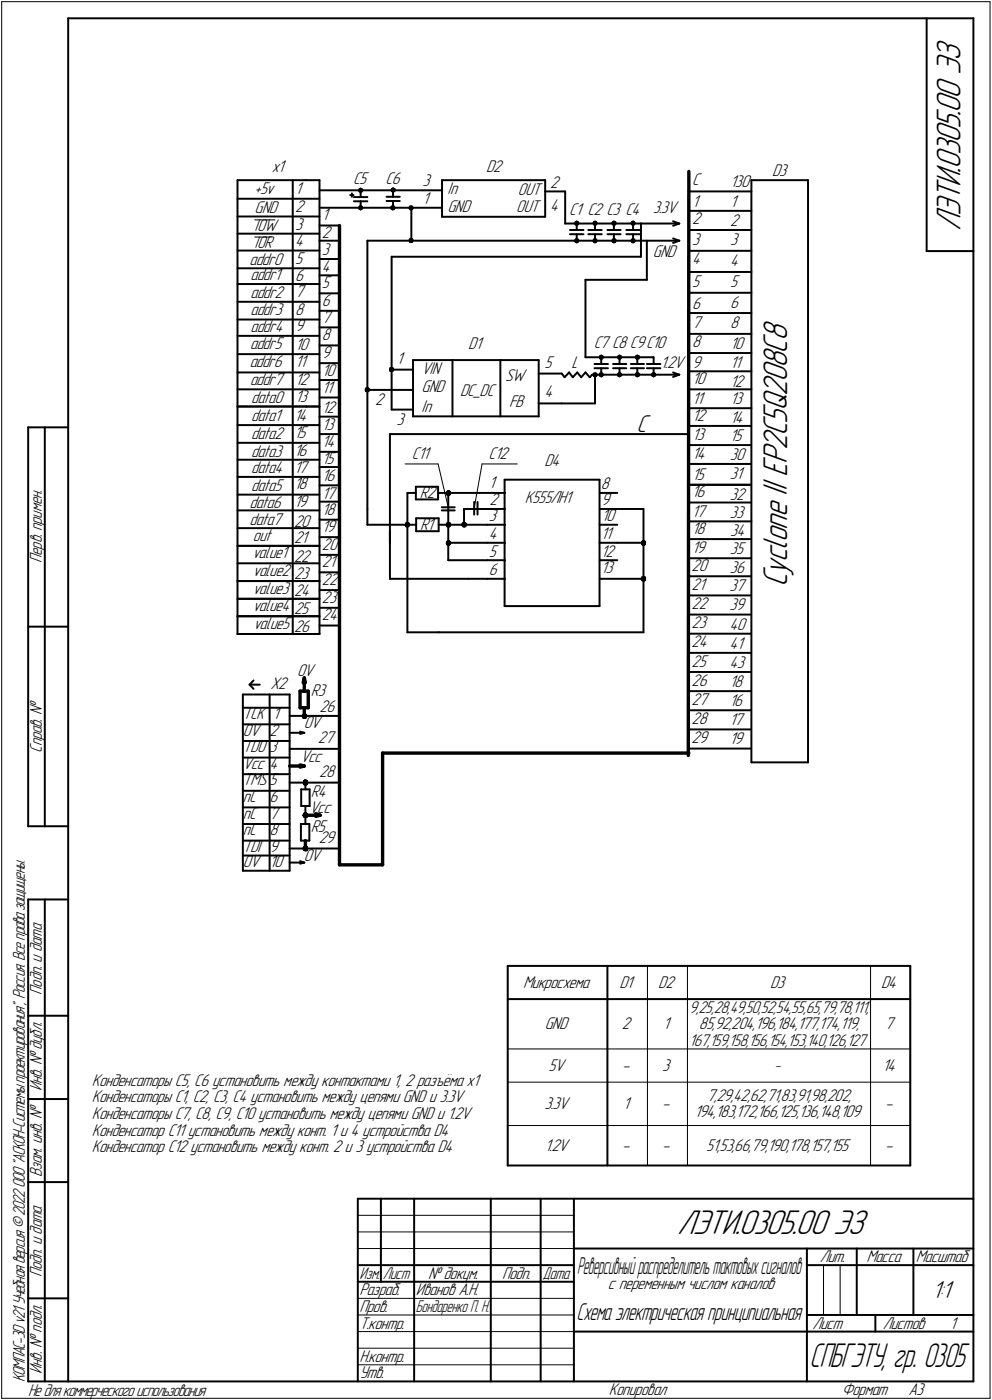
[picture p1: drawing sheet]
<svg xmlns="http://www.w3.org/2000/svg" width="298mm" height="421mm" viewBox="0 0 298 421" stroke-linecap="round" stroke-linejoin="round" font-family="sans-serif">
<g fill="#000" stroke="#000" stroke-width=".3">
<path d="M108 56.8h.6zM107.9 56.9h.8zM107.9 57h.9zM107.9 57.1h1zM107.9 57.1h1zM107.9 57.2h1zM107.9 57.3h1zM107.9 57.4h1zM107.9 57.5h.9zM108 57.6h.7zM108.1 57.7h.5z"/>
<path d="M118.1 56.6h.2zM117.9 56.7h.5zM117.8 56.8h.7zM117.8 56.9h.8zM117.7 57h.9zM117.7 57.1h.9zM117.7 57.1h.9zM117.7 57.2h.9zM117.7 57.3h.9zM117.7 57.4h.9zM117.8 57.5h.7zM117.9 57.6h.5z"/>
<path d="M108.2 62.1h.4zM108 62.1h.7zM107.9 62.2h.9zM107.9 62.3h1zM107.9 62.4h1zM107.9 62.5h1zM107.9 62.6h1zM107.9 62.7h1zM107.9 62.7h.9zM108 62.8h.7zM108.1 62.9h.5z"/>
<path d="M117.9 62h.2zM117.8 62.1h.5zM117.7 62.1h.7zM117.7 62.2h.7zM117.6 62.3h.9zM117.6 62.4h.9zM117.5 62.5h1zM117.6 62.6h.9zM117.6 62.7h.9zM117.6 62.7h.9zM117.7 62.8h.7zM117.8 62.9h.6z"/>
<path d="M123.3 71.9h.5zM123.2 72h.7zM123.1 72.1h.9zM123.1 72.1h.9zM123.1 72.2h.9zM123 72.3h1zM123 72.4h1zM123.1 72.5h.9zM123.1 72.6h.9zM123.1 72.6h.9zM123.2 72.7h.7z"/>
<path d="M123.4 62.1h.4zM123.3 62.1h.6zM123.2 62.2h.8zM123.1 62.3h.9zM123 62.4h1zM123 62.5h1zM123 62.6h1zM123 62.7h1zM123.1 62.7h.9zM123.2 62.8h.8zM123.3 62.9h.6z"/>
<path d="M173.2 66.6h.3zM173 66.7h.6zM172.9 66.8h.8zM172.9 66.9h.8zM172.9 67h.9zM172.8 67.1h1zM172.8 67.1h1zM172.8 67.2h1zM172.8 67.3h1zM172.9 67.4h.8zM173 67.5h.7zM173.1 67.6h.5z"/>
<path d="M173 72h.6zM172.9 72.1h.8zM172.9 72.1h.8zM172.9 72.2h.9zM172.8 72.3h1zM172.8 72.4h1zM172.8 72.5h1zM172.8 72.6h1zM172.9 72.6h.8zM173 72.7h.7zM173.1 72.8h.5z"/>
<path d="M178.7 66.6h.3zM178.5 66.7h.6zM178.4 66.8h.8zM178.4 66.9h.8zM178.4 67h.9zM178.3 67.1h1zM178.3 67.1h1zM178.3 67.2h1zM178.3 67.3h1zM178.4 67.4h.8zM178.5 67.5h.7zM178.6 67.6h.5z"/>
<path d="M178.5 72h.6zM178.4 72.1h.8zM178.4 72.1h.8zM178.4 72.2h.9zM178.3 72.3h1zM178.3 72.4h1zM178.3 72.5h1zM178.3 72.6h1zM178.4 72.6h.8zM178.5 72.7h.7zM178.6 72.8h.5z"/>
<path d="M184.4 71.9h.2zM184.2 72h.6zM184.1 72.1h.8zM184.1 72.1h.8zM184.1 72.2h.9zM184.1 72.3h.9zM184 72.4h1zM184.1 72.5h.9zM184.1 72.6h.9zM184.1 72.6h.9zM184.1 72.7h.8zM184.2 72.8h.6z"/>
<path d="M184.4 66.6h.3zM184.2 66.7h.6zM184.1 66.8h.8zM184.1 66.9h.8zM184.1 67h.9zM184.1 67.1h.9zM184 67.1h1zM184.1 67.2h.9zM184.1 67.3h.9zM184.1 67.4h.9zM184.1 67.5h.8zM184.2 67.6h.6z"/>
<path d="M190.2 66.6h.2zM189.9 66.7h.6zM189.8 66.8h.8zM189.8 66.9h.9zM189.8 67h.9zM189.7 67.1h1.1zM189.7 67.1h1.1zM189.7 67.2h1.1zM189.7 67.3h1.1zM189.8 67.4h.9zM189.8 67.5h.8zM190 67.6h.5z"/>
<path d="M189.9 72h.6zM189.8 72.1h.8zM189.8 72.1h.9zM189.8 72.2h.9zM189.7 72.3h1zM189.7 72.4h1.1zM189.7 72.5h1.1zM189.7 72.6h1.1zM189.8 72.6h.9zM189.8 72.7h.8zM190 72.8h.5z"/>
<path d="M110.2 116.8h.3zM110.1 116.8h.6zM110 116.9h.7zM109.9 117h.9zM109.9 117.1h.9zM109.9 117.2h1zM109.9 117.3h1zM109.9 117.3h.9zM109.9 117.4h.9zM110 117.5h.8zM110 117.6h.7zM110.2 117.7h.2z"/>
<path d="M117.4 110.7h.5zM117.3 110.7h.7zM117.3 110.8h.8zM117.2 110.9h.9zM117.2 111h.9zM117.2 111.1h1zM117.2 111.2h1zM117.2 111.3h.9zM117.2 111.3h.9zM117.3 111.4h.8zM117.3 111.5h.6z"/>
<path d="M178.6 112.3h.5zM178.5 112.4h.7zM178.4 112.4h.8zM178.4 112.5h.9zM178.3 112.6h1zM178.3 112.7h1zM178.3 112.8h1zM178.3 112.9h1zM178.4 112.9h.8zM178.5 113h.7zM178.6 113.1h.5z"/>
<path d="M180.6 106.9h.2zM180.3 107h.6zM180.3 107.1h.7zM180.3 107.2h.8zM180.3 107.3h.9zM180.2 107.4h1zM180.2 107.4h1zM180.2 107.5h1zM180.2 107.6h1zM180.3 107.7h.8zM180.3 107.8h.7zM180.4 107.9h.5z"/>
<path d="M180.3 112.3h.6zM180.3 112.4h.7zM180.3 112.4h.8zM180.3 112.5h.9zM180.2 112.6h1zM180.2 112.7h1zM180.2 112.8h1zM180.2 112.9h1zM180.3 112.9h.8zM180.3 113h.7zM180.4 113.1h.5z"/>
<path d="M186.1 106.9h.3zM185.9 107h.5zM185.8 107.1h.7zM185.8 107.2h.8zM185.8 107.3h.9zM185.7 107.4h1zM185.7 107.4h1zM185.7 107.5h1zM185.7 107.6h1zM185.8 107.7h.8zM185.8 107.8h.8zM185.9 107.9h.6z"/>
<path d="M186.1 112.2h.2zM185.9 112.3h.5zM185.8 112.4h.7zM185.8 112.4h.8zM185.8 112.5h.9zM185.7 112.6h1zM185.7 112.7h1zM185.7 112.8h1zM185.7 112.9h1zM185.8 112.9h.8zM185.8 113h.8zM185.9 113.1h.6z"/>
<path d="M191.3 112.3h.6zM191.2 112.4h.7zM191.2 112.4h.8zM191.1 112.5h.9zM191.1 112.6h.9zM191.1 112.7h.9zM191.1 112.8h.9zM191.1 112.9h.9zM191.1 112.9h.9zM191.2 113h.7zM191.3 113.1h.6z"/>
<path d="M191.5 106.9h.2zM191.3 107h.6zM191.2 107.1h.7zM191.1 107.2h.9zM191.1 107.3h.9zM191.1 107.4h.9zM191.1 107.4h.9zM191.1 107.5h.9zM191.1 107.6h.9zM191.1 107.7h.9zM191.2 107.8h.7zM191.3 107.9h.6z"/>
<path d="M196.1 112.3h.6zM196 112.4h.8zM196 112.4h.8zM196 112.5h.9zM195.9 112.6h1zM195.9 112.7h1zM195.9 112.8h1zM195.9 112.9h1zM196 112.9h.8zM196.1 113h.7zM196.2 113.1h.5z"/>
<path d="M122.1 157.1h.5zM122 157.1h.8zM121.9 157.2h1zM121.8 157.3h1.2zM121.8 157.4h1.3zM121.8 157.5h1.3zM121.8 157.6h1.3zM121.7 157.6h1.5zM121.7 157.7h1.5zM121.7 157.8h1.5zM121.6 157.9h1.6zM121.7 158h1.5zM121.7 158.1h1.5zM121.8 158.2h1.3zM121.8 158.2h1.2zM121.8 158.3h1.1zM121.8 158.4h1.1zM122.1 158.5h.7z"/>
<path d="M134.5 147.6h.6zM134.4 147.7h.8zM134.3 147.7h1zM134.2 147.8h1.2zM134 147.9h1.5zM134 148h1.5zM134 148.1h1.6zM134 148.2h1.6zM134 148.3h1.6zM134 148.3h1.6zM133.9 148.4h1.7zM134 148.5h1.6zM134 148.6h1.5zM134.1 148.7h1.4zM134.1 148.8h1.3zM134.1 148.8h1.2zM134.3 148.9h.9zM134.5 149h.6z"/>
<path d="M134.5 157.1h.5zM134.4 157.1h.7zM134.3 157.2h1zM134.2 157.3h1.2zM134 157.4h1.5zM134 157.5h1.5zM134 157.6h1.5zM134 157.6h1.6zM134 157.7h1.6zM134 157.8h1.6zM133.9 157.9h1.7zM134 158h1.6zM134 158.1h1.6zM134 158.2h1.5zM134.1 158.2h1.3zM134.1 158.3h1.2zM134.1 158.4h1.1zM134.4 158.5h.7z"/>
<path d="M139.2 157.1h.5zM139.1 157.1h.8zM139 157.2h1zM138.9 157.3h1.2zM138.8 157.4h1.4zM138.8 157.5h1.4zM138.8 157.6h1.4zM138.8 157.6h1.5zM138.8 157.7h1.5zM138.8 157.8h1.5zM138.7 157.9h1.6zM138.8 158h1.5zM138.8 158.1h1.5zM138.9 158.2h1.3zM138.9 158.2h1.2zM138.9 158.3h1.1zM138.9 158.4h1.1zM139.2 158.5h.7z"/>
<path d="M134.5 162.6h.6zM134.4 162.6h.8zM134.3 162.7h1zM134.2 162.8h1.2zM134 162.9h1.5zM134 163h1.5zM134 163.1h1.6zM134 163.2h1.6zM134 163.2h1.6zM134 163.3h1.6zM133.9 163.4h1.7zM134 163.5h1.6zM134 163.6h1.5zM134.1 163.7h1.4zM134.1 163.7h1.3zM134.1 163.8h1.2zM134.3 163.9h.9zM134.5 164h.6z"/>
<path d="M193 162.6h.7zM193 162.6h.8zM192.9 162.7h1.1zM192.8 162.8h1.3zM192.7 162.9h1.4zM192.7 163h1.4zM192.7 163.1h1.4zM192.7 163.2h1.4zM192.7 163.2h1.4zM192.7 163.3h1.4zM192.6 163.4h1.5zM192.7 163.5h1.4zM192.7 163.6h1.4zM192.8 163.7h1.3zM192.8 163.7h1.3zM192.8 163.8h1.2zM193 163.9h.9zM193.1 164h.7z"/>
<path d="M193 173.3h.5zM193 173.4h.7zM192.9 173.5h1zM192.8 173.6h1.3zM192.7 173.7h1.4zM192.7 173.7h1.4zM192.7 173.8h1.4zM192.7 173.9h1.4zM192.7 174h1.4zM192.7 174.1h1.4zM192.6 174.2h1.5zM192.7 174.2h1.4zM192.7 174.3h1.4zM192.7 174.4h1.4zM192.8 174.5h1.3zM192.8 174.6h1.2zM192.8 174.7h1.1zM193 174.8h.8z"/>
<path d="M91.2 214.6h.7zM91.1 214.7h.8zM91 214.8h1zM90.9 214.9h1.2zM90.8 215h1.4zM90.8 215.1h1.4zM90.8 215.1h1.5zM90.8 215.2h1.5zM90.8 215.3h1.5zM90.8 215.4h1.5zM90.7 215.5h1.6zM90.8 215.6h1.5zM90.8 215.6h1.4zM90.8 215.7h1.4zM90.9 215.8h1.2zM90.9 215.9h1.1zM91.1 216h.8zM91.3 216.1h.6z"/>
<path d="M91.2 214.6h.7zM91.1 214.7h.8zM91 214.8h1zM90.9 214.9h1.2zM90.8 215h1.4zM90.8 215.1h1.4zM90.8 215.1h1.5zM90.8 215.2h1.5zM90.8 215.3h1.5zM90.8 215.4h1.5zM90.7 215.5h1.6zM90.8 215.6h1.5zM90.8 215.6h1.4zM90.8 215.7h1.4zM90.9 215.8h1.2zM90.9 215.9h1.1zM91.1 216h.8zM91.3 216.1h.6z"/>
<path d="M91.2 214.6h.7zM91.1 214.7h.8zM91 214.8h1zM90.9 214.9h1.2zM90.8 215h1.4zM90.8 215.1h1.4zM90.8 215.1h1.5zM90.8 215.2h1.5zM90.8 215.3h1.5zM90.8 215.4h1.5zM90.7 215.5h1.6zM90.8 215.6h1.5zM90.8 215.6h1.4zM90.8 215.7h1.4zM90.9 215.8h1.2zM90.9 215.9h1.1zM91.1 216h.8zM91.3 216.1h.6z"/>
<path d="M91.4 234.6h.6zM91.4 234.7h.8zM91.3 234.8h1.1zM91.2 234.9h1.3zM91.1 234.9h1.4zM91.1 235h1.4zM91.1 235.1h1.4zM91.1 235.2h1.4zM91.1 235.3h1.4zM91.1 235.4h1.4zM91 235.5h1.5zM91.1 235.5h1.4zM91.1 235.6h1.4zM91.1 235.7h1.4zM91.2 235.8h1.3zM91.2 235.9h1.2zM91.2 236h1.1zM91.4 236.1h.8z"/>
<path d="M91.4 234.6h.6zM91.4 234.7h.8zM91.3 234.8h1.1zM91.2 234.9h1.3zM91.1 234.9h1.4zM91.1 235h1.4zM91.1 235.1h1.4zM91.1 235.2h1.4zM91.1 235.3h1.4zM91.1 235.4h1.4zM91 235.5h1.5zM91.1 235.5h1.4zM91.1 235.6h1.4zM91.1 235.7h1.4zM91.2 235.8h1.3zM91.2 235.9h1.2zM91.2 236h1.1zM91.4 236.1h.8z"/>
<path d="M91.4 234.6h.6zM91.4 234.7h.8zM91.3 234.8h1.1zM91.2 234.9h1.3zM91.1 234.9h1.4zM91.1 235h1.4zM91.1 235.1h1.4zM91.1 235.2h1.4zM91.1 235.3h1.4zM91.1 235.4h1.4zM91 235.5h1.5zM91.1 235.5h1.4zM91.1 235.6h1.4zM91.1 235.7h1.4zM91.2 235.8h1.3zM91.2 235.9h1.2zM91.2 236h1.1zM91.4 236.1h.8z"/>
<path d="M91.4 244.4h.7zM91.4 244.5h.8zM91.3 244.6h1zM91.2 244.7h1.2zM91.1 244.8h1.4zM91.1 244.9h1.4zM91.1 244.9h1.4zM91 245h1.5zM91 245.1h1.5zM91 245.2h1.5zM90.9 245.3h1.6zM91 245.4h1.5zM91.1 245.4h1.4zM91.1 245.5h1.4zM91.2 245.6h1.3zM91.2 245.7h1.2zM91.4 245.8h.9zM91.5 245.9h.7z"/>
<path d="M91.4 244.4h.7zM91.4 244.5h.8zM91.3 244.6h1zM91.2 244.7h1.2zM91.1 244.8h1.4zM91.1 244.9h1.4zM91.1 244.9h1.4zM91 245h1.5zM91 245.1h1.5zM91 245.2h1.5zM90.9 245.3h1.6zM91 245.4h1.5zM91.1 245.4h1.4zM91.1 245.5h1.4zM91.2 245.6h1.3zM91.2 245.7h1.2zM91.4 245.8h.9zM91.5 245.9h.7z"/>
<path d="M91.4 244.4h.7zM91.4 244.5h.8zM91.3 244.6h1zM91.2 244.7h1.2zM91.1 244.8h1.4zM91.1 244.9h1.4zM91.1 244.9h1.4zM91 245h1.5zM91 245.1h1.5zM91 245.2h1.5zM90.9 245.3h1.6zM91 245.4h1.5zM91.1 245.4h1.4zM91.1 245.5h1.4zM91.2 245.6h1.3zM91.2 245.7h1.2zM91.4 245.8h.9zM91.5 245.9h.7z"/>
<path d="M91.4 254.4h.7zM91.4 254.5h.8zM91.3 254.6h1zM91.2 254.7h1.2zM91.1 254.8h1.4zM91.1 254.8h1.4zM91.1 254.9h1.4zM91 255h1.5zM91 255.1h1.5zM91 255.2h1.5zM90.9 255.3h1.6zM91 255.4h1.5zM91.1 255.4h1.4zM91.1 255.5h1.4zM91.2 255.6h1.3zM91.2 255.7h1.2zM91.4 255.8h.9zM91.5 255.9h.7z"/>
<path d="M91.4 254.4h.7zM91.4 254.5h.8zM91.3 254.6h1zM91.2 254.7h1.2zM91.1 254.8h1.4zM91.1 254.8h1.4zM91.1 254.9h1.4zM91 255h1.5zM91 255.1h1.5zM91 255.2h1.5zM90.9 255.3h1.6zM91 255.4h1.5zM91.1 255.4h1.4zM91.1 255.5h1.4zM91.2 255.6h1.3zM91.2 255.7h1.2zM91.4 255.8h.9zM91.5 255.9h.7z"/>
<path d="M91.4 254.4h.7zM91.4 254.5h.8zM91.3 254.6h1zM91.2 254.7h1.2zM91.1 254.8h1.4zM91.1 254.8h1.4zM91.1 254.9h1.4zM91 255h1.5zM91 255.1h1.5zM91 255.2h1.5zM90.9 255.3h1.6zM91 255.4h1.5zM91.1 255.4h1.4zM91.1 255.5h1.4zM91.2 255.6h1.3zM91.2 255.7h1.2zM91.4 255.8h.9zM91.5 255.9h.7z"/>
</g>
<g fill="none" stroke="#000" stroke-width=".59">
<path d="M20.5 5.5v410zM20.5 5.5h272zM278.5 5.5v70zM292.5 5.5v410zM71.4 54.2v136.5zM71.4 54.2h20.6zM71.4 59.8h24.6zM88 54.2v136.5zM92 54.2h4zM96 54.2v136.5zM96 57.2h36.8zM105.2 58.7h1.1z"/>
<path d="M105.7 58.2v1zM106.3 59.3h4.1zM107.9 57.2l.1 .4zM108 56.9l.4-.2zM108 56.9l-.1 .3zM108 57.6l.4 .1zM108.4 57.2v2.1zM108.4 56.7l.3 .2zM108.4 57.7l.3-.1zM108.7 56.9l.2 .3zM108.9 57.2l-.2 .4zM116.2 59.2h3.9z"/>
<path d="M117.7 57.1l.1 .4zM117.8 56.8l.3-.2zM117.8 56.8l-.1 .3zM117.8 57.5l.3 .2zM118.1 57.1v2.1zM118.1 56.6l.4 .2zM118.1 57.7l.4-.2zM118.5 56.8l.1 .3zM118.6 57.1l-.1 .4zM132.8 54.2v11zM132.8 54.2h31zM163.8 54.2v11z"/>
<path d="M163.8 57.6h6zM169.8 57.6v9.6zM207 57.6h18.8zM225.8 54.2h17zM225.8 54.2v175.1zM242.8 54.2v175.1zM71.4 65.1h24.6zM71.4 70.3h24.6zM71.4 75.4h24.6zM96 62.5h36.8zM96 67.8h6zM96 72.4h6z"/>
<path d="M96 77.9h6zM106.3 60.5h4.1zM107.9 62.5l.1 .3zM108 62.1l.4-.1zM108 62.1l-.1 .4zM108 62.8l.4 .2zM108.4 60.5v2zM108.4 62l.3 .1zM108.4 63l.3-.2zM108.7 62.1l.2 .4zM108.9 62.5l-.2 .3zM110.4 72.4h82.2z"/>
<path d="M110.4 72.4v80.7zM116.2 60.5h3.9zM117.5 62.5l.2 .3zM117.7 77.2h74.9zM117.7 77.2v46zM117.7 62.1l.3-.1zM117.7 62.1l-.2 .4zM117.7 62.8l.3 .2zM118 62l.4 .1zM118 63l.4-.2zM118.1 60.5v1.9zM118.4 62.1l.1 .4z"/>
<path d="M118.5 62.5l-.1 .3zM123 62.5l.2 .4zM123 72.3l.2 .4zM123.2 62.1h.3zM123.2 62.1l-.2 .4zM123.2 62.9l.3 .1zM123.2 72l.3-.2zM123.2 72l-.2 .3zM123.2 72.7l.3 .1zM123.5 62.1h.4zM123.5 63l.4-.1zM123.5 71.8l.4 .2z"/>
<path d="M123.5 72.8l.4-.1zM123.6 62.5v9.9zM123.9 62.1l.1 .4zM123.9 72l.1 .3zM124 62.5l-.1 .4zM124 72.3l-.1 .4zM132.8 65.2h31zM169.8 67.2h22.8zM171.3 69.2h4zM171.3 70.4h4zM172.8 67.1l.2 .4zM172.8 72.4l.2 .3z"/>
<path d="M173 66.8l.3-.2zM173 66.8l-.2 .3zM173 67.5l.3 .1zM173 72.1l.3-.2zM173 72.1l-.2 .3zM173 72.7l.3 .2zM173.3 67.1v2.1zM173.3 70.4v2zM173.3 66.6l.4 .2zM173.3 67.6l.4-.1zM173.3 71.9l.4 .2zM173.3 72.9l.4-.2z"/>
<path d="M173.7 66.8l.1 .3zM173.7 72.1l.1 .3zM173.8 67.1l-.1 .4zM173.8 72.4l-.1 .3zM176.8 69.2h4zM176.8 70.4h4zM178.3 67.1l.2 .4zM178.3 72.4l.2 .3zM178.5 66.8l.3-.2zM178.5 66.8l-.2 .3zM178.5 67.5l.3 .1zM178.5 72.1l.3-.2z"/>
<path d="M178.5 72.1l-.2 .3zM178.5 72.7l.3 .2zM178.8 67.1v2.1zM178.8 70.4v2zM178.8 66.6l.4 .2zM178.8 67.6l.4-.1zM178.8 71.9l.4 .2zM178.8 72.9l.4-.2zM179.2 66.8l.1 .3zM179.2 72.1l.1 .3zM179.3 67.1l-.1 .4zM179.3 72.4l-.1 .3z"/>
<path d="M182.5 69.2h4zM182.5 70.4h4zM184 72.4l.1 .3zM184 67.1l.1 .4zM184.1 72.1l.4-.2zM184.1 72.1l-.1 .3zM184.1 72.7l.4 .2zM184.1 66.8l.4-.2zM184.1 66.8l-.1 .3zM184.1 67.5l.4 .1zM184.5 67.1v2.1zM184.5 70.4v2z"/>
<path d="M184.5 71.9l.4 .2zM184.5 72.9l.4-.2zM184.5 66.6l.4 .2zM184.5 67.6l.4-.1zM184.9 72.1l.1 .3zM184.9 66.8l.1 .3zM185 72.4l-.1 .3zM185 67.1l-.1 .4zM188.2 69.2h4zM188.2 70.4h4zM189.7 67.1l.2 .4zM189.7 72.4l.2 .3z"/>
<path d="M189.9 66.8l.3-.2zM189.9 66.8l-.2 .3zM189.9 67.5l.3 .1zM189.9 72.1l.3-.2zM189.9 72.1l-.2 .3zM189.9 72.7l.3 .2zM190.2 67.1v2.1zM190.2 70.4v2zM190.2 66.6l.4 .2zM190.2 67.6l.4-.1zM190.2 71.9l.4 .2zM190.2 72.9l.4-.2z"/>
<path d="M190.6 66.8l.2 .3zM190.6 72.1l.2 .3zM190.8 67.1l-.2 .4zM190.8 72.4l-.2 .3zM192.6 67.2v10zM192.6 72.4h11.5zM192.6 67.2h11.5zM194.4 72.4v11.8zM202.3 66.5l1.8 .7zM202.3 67.9l1.8-.7zM202.3 71.7l1.8 .7zM202.3 73.1l1.8-.7z"/>
<path d="M207 63.4h18.8zM207 69.2h18.8zM207 75.4h18.8zM278.5 75.5h14zM71.4 80.7h24.6zM71.4 85.4h24.6zM71.4 90.8h24.6zM71.4 96.1h24.6zM96 82.8h6zM96 88.2h6zM96 93.5h6zM96 98.5h6z"/>
<path d="M175.9 84.2h18.5zM175.9 84.2v23.2zM207 81.8h18.8zM207 88.1h18.8zM207 94.1h18.8zM71.4 101h24.6zM71.4 106.5h24.6zM71.4 112h24.6zM71.4 117.1h24.6zM96 103.9h6zM96 109.2h6zM96 114.3h6z"/>
<path d="M96 119.5h6zM109.9 117.3l.1 .3zM110 116.8h.4zM110 116.8l-.1 .5zM110 117.6l.4 .2zM110.4 117.3h13.7zM110.4 116.8h.3zM110.4 117.8l.3-.2zM110.7 116.8l.2 .5zM110.9 117.3l-.2 .3zM117.2 111.2l.1 .3zM117.3 110.7h.4z"/>
<path d="M117.3 110.7l-.1 .5zM117.3 111.5l.4 .2zM117.7 111.2h6.4zM117.7 110.7h.3zM117.7 111.7l.3-.2zM118 110.7l.2 .5zM118.2 111.2l-.2 .3zM124.1 108.3v16.9zM124.1 108.3h37.8zM136 108.3v16.9zM150.4 108.3v16.9zM161.9 108.3v16.9z"/>
<path d="M161.9 112.4h6.9zM168.8 112.4l.9 1.1zM171 112l-1.3 1.5zM171 112l1.1 1.5zM173.5 112l-1.4 1.5zM173.5 112l1.2 1.5zM175.9 112l-1.2 1.5zM175.9 112l1.3 1.5zM175.9 107.4h20.5zM177.2 113.5l.8-.8zM178 112.7h26.1zM178.3 112.7l.2 .4z"/>
<path d="M178.5 112.4l.3-.1zM178.5 112.4l-.2 .3zM178.5 113.1l.3 .1zM178.6 109.5h4.1zM178.6 110.7h4.1zM178.8 112.7v8.6zM178.8 112.3l.4 .1zM178.8 113.2l.4-.1zM179.2 112.4l.1 .3zM179.3 112.7l-.1 .4zM180.2 107.4l.1 .4zM180.2 112.7l.1 .3z"/>
<path d="M180.3 107.1l.4-.2zM180.3 107.1l-.1 .3zM180.3 107.8l.4 .1zM180.3 112.4l.4-.2zM180.3 112.4l-.1 .3zM180.3 113l.4 .2zM180.7 107.4v2.1zM180.7 110.7v2zM180.7 106.9l.3 .2zM180.7 107.9l.3-.1zM180.7 112.2l.3 .2zM180.7 113.2l.3-.2z"/>
<path d="M181 107.1l.2 .3zM181 112.4l.2 .3zM181.2 107.4l-.2 .4zM181.2 112.7l-.2 .3zM184.2 109.5h4zM184.2 110.7h4zM185.7 107.4l.1 .4zM185.7 112.7l.1 .3zM185.8 107.1l.4-.2zM185.8 107.1l-.1 .3zM185.8 107.8l.4 .1zM185.8 112.4l.4-.2z"/>
<path d="M185.8 112.4l-.1 .3zM185.8 113l.4 .2zM186.2 107.4v2.1zM186.2 110.7v2zM186.2 106.9l.3 .2zM186.2 107.9l.3-.1zM186.2 112.2l.3 .2zM186.2 113.2l.3-.2zM186.5 107.1l.2 .3zM186.5 112.4l.2 .3zM186.7 107.4l-.2 .4zM186.7 112.7l-.2 .3z"/>
<path d="M189.6 109.5h3.9zM189.6 110.7h3.9zM191.1 112.7l.1 .3zM191.1 107.4l.1 .4zM191.2 112.4l.3-.2zM191.2 112.4l-.1 .3zM191.2 113l.3 .2zM191.2 107.1l.3-.2zM191.2 107.1l-.1 .3zM191.2 107.8l.3 .1zM191.5 107.4v2.1zM191.5 110.7v2z"/>
<path d="M191.5 112.2l.4 .2zM191.5 113.2l.4-.2zM191.5 106.9l.4 .2zM191.5 107.9l.4-.1zM191.9 112.4l.1 .3zM191.9 107.1l.1 .3zM192 112.7l-.1 .3zM192 107.4l-.1 .4zM194.4 109.5h4.1zM194.4 110.7h4.1zM195.9 112.7l.2 .3zM196.1 112.4l.3-.2z"/>
<path d="M196.1 112.4l-.2 .3zM196.1 113l.3 .2zM196.4 107.4v2.1zM196.4 110.7v2zM196.4 112.2l.4 .2zM196.4 113.2l.4-.2zM196.8 112.4l.1 .3zM196.9 112.7l-.1 .3zM202.3 112l1.8 .7zM202.3 113.4l1.8-.7zM207 100.4h18.8zM207 106.2h18.8z"/>
<path d="M207 111.7h18.8zM207 117.1h18.8zM8.5 128.5v120zM8.5 128.5h12zM13.5 128.5v120zM71.4 122.3h24.6zM71.4 122.3h20.6zM71.4 127.8h24.6zM71.4 133.2h24.6zM71.4 138.3h24.6zM92 122.3h4zM96 125.3h6z"/>
<path d="M96 130.6h6zM96 135.9h6zM117.2 130.6v32.6zM117.3 130.6h89.7zM117.7 123.2h6.4zM124.1 125.2h37.8zM161.9 121.3h6.9zM168.8 121.3h10zM206.9 128.1h18.8zM206.9 133.9h18.8zM206.9 139.5h18.8zM207 122.8h18.8z"/>
<path d="M71.4 143.4h24.6zM71.4 148.8h24.6zM71.4 153.5h24.6zM71.4 158.8h24.6zM96 140.5h6zM96 146h6zM96 150.9h6zM96 156.3h6zM110.4 157.8h12zM110.4 153.1v4.7zM117.2 159.8v14.3zM122.4 148.3h2.6z"/>
<path d="M122.4 157.8h2.7zM122.4 148.3v9.5zM122.4 157.8v32.4zM125 150.2h6.7zM125 146.4h6.7zM125 146.4v3.8zM125.1 159.8h6.7zM125.1 155.9h6.7zM125.1 155.9v3.9zM131.7 148.3h20.1zM131.7 146.4v3.8zM131.8 157.8h14.7z"/>
<path d="M131.8 155.9v3.9zM132.8 153.5h3.9zM132.8 152.6h3.9zM134.7 148.3v9.5zM134.7 157.8v5.4zM139.4 153.1h8.9zM139.4 153.1v4.7zM142.5 151v3.8zM143.3 153.1h3.2zM143.5 151v3.8zM146.5 153.1h5.3zM146.5 157.8h5.3z"/>
<path d="M151.6 144.3v38zM151.6 144.3h28.6zM180.2 144.3v38zM180.2 148.3h5.3zM180.2 153.1h5.3zM180.2 157.8h5.3zM185.5 153.1h7.9zM193.4 153.1v37.1zM206.9 145.8h18.8zM206.9 151.1h18.8zM207 156.8h18.8zM71.4 164.2h24.6z"/>
<path d="M71.4 169.4h24.6zM71.4 174.8h24.6zM96 161.5h6zM96 166.9h6zM96 172.1h6zM96 177.5h6zM117.2 174.1h23.6zM134.7 163.2h11.8zM134.7 163.2v5.3zM134.7 168.5h11.8zM140.8 174.1h5.7zM146.5 163.2h5.3z"/>
<path d="M146.5 168.5h5.3zM146.5 174.1h5.3zM180.2 163.2h5.3zM180.2 168.5h5.3zM180.2 174.1h13.2zM185.5 163.2h7.9zM206.8 173.3h18.8zM206.8 179.1h18.8zM206.9 162.1h18.8zM206.9 167.9h18.8zM8.5 188.5h12zM71.4 180.1h24.6z"/>
<path d="M71.4 185.3h24.6zM71.4 190.7h24.6zM96 182.8h6zM96 188.1h6zM122.4 190.2h9.4zM131.8 190.2h61.6zM151.6 182.3h28.6zM206.8 184.8h18.8zM206.8 190.6h18.8zM206.8 196.3h18.8zM73 208.9h14zM73 208.9v53z"/>
<path d="M73 217.8h14zM73 212.9h14zM75 205.9h3.1zM75 205.9l1.2 1.3zM76.2 204.6l-1.2 1.3zM81 208.9v53zM87 215.3h15zM87 208.9v53zM90.2 212.9h2.4zM90.2 207.9h2.4zM90.2 207.9v5zM91.2 215.3l.1 .3z"/>
<path d="M91.3 215.1h.1zM91.3 215.1l-.1 .2zM91.3 215.6h.1zM91.4 215.1h.3zM91.4 215.6h.3zM91.4 212.9v2.4zM91.4 203.9v4zM91.4 203.9l-.3 1.4zM91.4 203.9l.4 1.4zM91.7 215.1l.1 .2zM91.8 215.3l-.1 .3zM92.6 207.9v5z"/>
<path d="M206.8 202.1h18.8zM206.8 207.9h18.8zM206.8 213.6h18.8zM206.8 219.4h18.8zM73 237.8h14zM73 232.8h14zM73 227.8h14zM73 222.8h14zM87 220.4h4.4zM87 225.2h15zM87 235.4h15zM87 230.4h4.4z"/>
<path d="M90.2 220l1.2 .4zM90.2 220.7l1.2-.3zM90.2 230l1.2 .4zM90.2 230.7l1.2-.3zM90.5 237.4h2.5zM90.5 237.4v5zM91.4 235.4l.2 .2zM91.6 235.2l.2-.1zM91.6 235.2l-.2 .2zM91.6 235.6l.2 .1zM91.8 235.3v2.1zM91.8 235.1l.2 .1z"/>
<path d="M91.8 235.7l.2-.1zM92 235.2l.1 .2zM92.1 235.4l-.1 .2zM93 237.4v5zM206.8 225.1h18.8zM225.8 229.3h17zM8.5 248.5h12zM73 257.3h14zM73 252.8h14zM73 247.8h14zM73 242.8h14zM87 259.4h4.4z"/>
<path d="M87 255.2h15zM90.2 259l1.2 .4zM90.2 259.8l1.2-.4zM90.4 252.8h2.6zM90.4 247.8h2.6zM90.4 247.8v5zM90.5 242.4h2.5zM91.4 245.1l.1 .3zM91.4 255.1l.1 .3zM91.5 244.9h.3zM91.5 244.9l-.1 .2zM91.5 245.4h.3z"/>
<path d="M91.5 254.9l.3-.1zM91.5 254.9l-.1 .2zM91.5 255.4h.3zM91.8 242.4v5.5zM91.8 252.8v2.5zM91.8 245.2h4.4zM91.8 244.9h.1zM91.8 245.4h.1zM91.8 254.8l.1 .1zM91.8 255.4h.1zM91.9 244.9l.1 .2zM91.9 254.9l.1 .2z"/>
<path d="M92 245.1l-.1 .3zM92 255.1l-.1 .3zM93 247.8v5zM94.9 245.5l1.3-.3zM8.5 270.5v145zM8.5 270.5h12zM13.5 270.5v145zM73 261.9h14zM152.6 290.5h121zM152.6 290.5v60zM182.5 290.5v60zM273.6 290.5v60z"/>
<path d="M8.5 305.5h12zM152.6 300.5h121zM8.5 330.5h12zM8.5 355.5h12zM152.6 350.5h121zM107.5 360.5h185zM107.5 360.5v55zM114.5 360.5v25zM124.5 360.5v55zM147.5 360.5v55zM162.5 360.5v55zM172.5 360.5v55z"/>
<path d="M172.5 375.5h120zM242.5 375.5v40zM257.5 375.5v20zM274.5 375.5v20zM8.5 390.5h12zM107.5 380.5h65zM107.5 385.5h65zM242.5 380.5h15zM242.5 395.5h50zM257.5 380.5h35zM263.1 395.5v5zM8.5 415.5h12z"/>
<path d="M20.5 415.5h272zM172.5 400.5h70zM242.5 400.5h50z"/>
</g>
<g fill="none" stroke="#000" stroke-width="1">
<path d="M207 51.6l-.2 175.6zM102 67.8v65zM102 132.8v44zM102 176.8v83.3zM90.2 212.9h2.4zM90.2 207.9h2.4zM90.2 207.9v5zM91.4 212.9v2.4zM91.4 203.9v4zM91.4 203.9l-.3 1.4zM91.4 203.9l.4 1.4zM92.6 207.9v5z"/>
<path d="M87 230.4h4.4zM90.2 230l1.2 .4zM90.2 230.7l1.2-.3zM115 226.5h92zM115 226.5v33.6zM91.8 252.8v2.5zM91.8 245.2h4.4zM94.9 244.8l1.3 .4zM94.9 245.5l1.3-.3zM102 260.1h13z"/>
</g>
<g fill="none" stroke="#000" stroke-width=".3">
<path d="M.5 .5v420zM.5 .5h297zM297.5 .5v420zM76.5 66.1h6.1zM76.5 71.3h5zM121.8 139.5h9.9zM131.7 139.5l3 13.1zM144.9 139.5l-2.4 13.4zM144.9 139.5h10.5zM152.6 290.5h121zM152.6 290.5v60zM182.5 290.5v60z"/>
<path d="M194.6 290.5v60zM206.6 290.5v60zM261.6 290.5v60zM273.6 290.5v60zM152.6 300.5h121zM152.6 315.5h121zM152.6 325.5h121zM152.6 338.5h121zM152.6 350.5h121zM107.5 370.5h65zM107.5 375.5h65zM107.5 365.5h65z"/>
<path d="M107.5 390.5h65zM107.5 395.5h65zM247.5 380.5v15zM252.5 380.5v15zM107.5 400.5h65zM107.5 405.5h65zM107.5 410.5h65zM.5 420.5h297z"/>
</g>
<g fill="#747474" stroke="#747474" stroke-width=".3">
<path d="M91.4 215.1h.2zM91.3 215.1h.4zM91.2 215.2h.5zM91.2 215.3h.6zM91.2 215.4h.6zM91.2 215.5h.5zM91.3 215.6h.3z"/>
<path d="M91.6 235.1h.3zM91.5 235.2h.5zM91.5 235.3h.5zM91.4 235.4h.7zM91.5 235.5h.5zM91.5 235.5h.5zM91.6 235.6h.3z"/>
<path d="M91.6 244.9h.3zM91.6 244.9h.3zM91.5 245h.5zM91.4 245.1h.6zM91.4 245.2h.6zM91.5 245.3h.5zM91.6 245.4h.3z"/>
<path d="M91.6 254.8h.3zM91.6 254.9h.4zM91.5 255h.5zM91.4 255.1h.6zM91.4 255.2h.6zM91.5 255.3h.5zM91.6 255.4h.3z"/>
</g>
<g font-size="10.9">
<text x="288.7" y="69.5" transform="rotate(-90 288.7 69.5)">ЛЭТИ.0305.00 ЭЗ</text>
<text x="236.6" y="176.5" transform="rotate(-90 236.6 176.5)">Cyclone II EP2C5Q208C8</text>
<text x="203.5" y="371.2">ЛЭТИ.0305.00 ЭЗ</text>
</g>
<text font-size="10.7" x="243.3" y="411.2">СПБГЭТУ, гр. 0305</text>
<g font-size="7.8">
<text x="191.3" y="129.8">C</text>
<text x="280.1" y="390.3">1:1</text>
</g>
<text font-size="7.6" x="173.2" y="397">Схема электрическая принципиальная</text>
<text font-size="7.5" x="173.4" y="383.2">Реверсивныйраспределительтактовыхсигналов</text>
<g font-size="5.4">
<text x="81.7" y="51.7">x1</text>
<text x="146.1" y="51.7">D2</text>
<text x="232.1" y="52.9">D3</text>
<text x="76.5" y="58.4">+5v</text>
<text x="88.7" y="58.4">1</text>
<text x="106.1" y="55.4">C5</text>
<text x="115.9" y="55.4">C6</text>
<text x="126.9" y="56">3</text>
<text x="134.5" y="58.4">In</text>
<text x="155.7" y="58.8">OUT</text>
<text x="165.3" y="56.4">2</text>
<text x="208" y="55.6">С</text>
<text x="219.4" y="56.1">130</text>
<text x="76.5" y="64">GND</text>
<text x="88.7" y="63.7">2</text>
<text x="126.9" y="61.4">1</text>
<text x="134.5" y="63.7">GND</text>
<text x="155.2" y="63.7">OUT</text>
<text x="165.3" y="63.6">4</text>
<text x="171.1" y="64.6">C1 C2 C3 C4</text>
<text x="196.2" y="64.2">3.3V</text>
<text x="208" y="62.1">1</text>
<text x="219.4" y="62.1">1</text>
<text x="76.5" y="69.5">IOW</text>
<text x="88.7" y="69.1">3</text>
<text x="96.7" y="66.3">1</text>
<text x="96.7" y="71.4">2</text>
<text x="208" y="67.5">2</text>
<text x="219.4" y="67.9">2</text>
<text x="76.5" y="74.7">IOR</text>
<text x="88.7" y="74.1">4</text>
<text x="96.7" y="76.6">3</text>
<text x="196.2" y="77.2">GND</text>
<text x="208" y="73.6">3</text>
<text x="219.4" y="73.7">3</text>
<text x="75" y="79.6">addr0</text>
<text x="88.7" y="79.2">5</text>
<text x="96.7" y="81.9">4</text>
<text x="208" y="79.5">4</text>
<text x="219.4" y="79.9">4</text>
<text x="75.3" y="84.3">addr1</text>
<text x="75.3" y="89.7">addr2</text>
<text x="88.7" y="84.4">6</text>
<text x="88.7" y="89.4">7</text>
<text x="96.7" y="86.7">5</text>
<text x="208" y="86.2">5</text>
<text x="219.4" y="86.4">5</text>
<text x="75.3" y="94.9">addr3</text>
<text x="88.7" y="94.8">8</text>
<text x="96.7" y="92">6</text>
<text x="208" y="92.9">6</text>
<text x="219.4" y="92.6">6</text>
<text x="75.3" y="99.8">addr4</text>
<text x="88.7" y="99.7">9</text>
<text x="96.7" y="97.3">7</text>
<text x="208" y="98.6">7</text>
<text x="219.4" y="98.7">8</text>
<text x="75.2" y="104.9">addr5</text>
<text x="88.7" y="105.2">10</text>
<text x="96.7" y="102.2">8</text>
<text x="96.7" y="107.7">9</text>
<text x="140.7" y="105.1">D1</text>
<text x="178.4" y="104.6">C7 C8 C9C10</text>
<text x="208" y="104.5">8</text>
<text x="219.4" y="104.9">10</text>
<text x="75" y="110.3">addr6</text>
<text x="88.7" y="110.3">11</text>
<text x="96.7" y="113.2">10</text>
<text x="119.2" y="109.5">1</text>
<text x="126.7" y="112.3">VIN</text>
<text x="163.7" y="110.6">5</text>
<text x="171.7" y="110.6">L</text>
<text x="198.5" y="110.6">1.2V 9</text>
<text x="219.4" y="110.7">11</text>
<text x="75.2" y="115.9">addr7</text>
<text x="88.7" y="115.9">12</text>
<text x="96.7" y="118.3">11</text>
<text x="126.7" y="118">GND</text>
<text x="138.3" y="119">DC_DC</text>
<text x="151.8" y="114.6">SW</text>
<text x="163.7" y="119.3">4</text>
<text x="208" y="115.4">10</text>
<text x="219.4" y="116.3">12</text>
<text x="75.5" y="121.2">data0</text>
<text x="88.7" y="120.8">13</text>
<text x="96.7" y="124.3">12</text>
<text x="112.7" y="121.7">2</text>
<text x="126.7" y="123.8">In</text>
<text x="153" y="122.5">FB</text>
<text x="208" y="121.4">11</text>
<text x="219.4" y="121.6">13</text>
<text x="75.5" y="126.5">data1</text>
<text x="88.4" y="126.7">14</text>
<text x="88.4" y="131.9">15</text>
<text x="96.7" y="129.3">13</text>
<text x="119.2" y="127.9">3</text>
<text x="208" y="126.5">12</text>
<text x="219.4" y="127.3">14</text>
<text x="75.5" y="132.2">data2</text>
<text x="75.5" y="137.4">data3</text>
<text x="88.4" y="137">16</text>
<text x="96.7" y="134.4">14</text>
<text x="208" y="132.3">13</text>
<text x="219.4" y="132.6">15</text>
<text x="75.5" y="142.4">data4</text>
<text x="88.4" y="142.3">17</text>
<text x="96.7" y="139.5">15</text>
<text x="123.8" y="138.1">С11</text>
<text x="146.8" y="138.1">С12</text>
<text x="163.6" y="140.2">D4</text>
<text x="208" y="138.2">14</text>
<text x="219.4" y="138.4">30</text>
<text x="75.5" y="147.7">data5</text>
<text x="88.4" y="147.1">18</text>
<text x="96.7" y="144.6">16</text>
<text x="96.7" y="149.9">17</text>
<text x="126.2" y="149.8">R2</text>
<text x="146.9" y="146.8">1</text>
<text x="180.6" y="146.9">8</text>
<text x="207.9" y="149.5">16</text>
<text x="208" y="144.5">15</text>
<text x="219.4" y="144.1">31</text>
<text x="75" y="152.7">data6</text>
<text x="88.4" y="152.4">19</text>
<text x="96.7" y="154.7">18</text>
<text x="147.1" y="151.9">2</text>
<text x="157.8" y="151.3">К555ЛН1</text>
<text x="180.6" y="151.8">9</text>
<text x="207.9" y="155.5">17</text>
<text x="219.4" y="150.3">32</text>
<text x="219.4" y="155.7">33</text>
<text x="75" y="158">data7</text>
<text x="88.4" y="158.4">20</text>
<text x="96.7" y="160">19</text>
<text x="126.3" y="159.4">R1</text>
<text x="146.9" y="156.6">3</text>
<text x="146.9" y="162">4</text>
<text x="180.6" y="162">11</text>
<text x="180.7" y="156.6">10</text>
<text x="207.9" y="160.5">18</text>
<text x="219.4" y="161.3">34</text>
<text x="75.9" y="167.9">value1</text>
<text x="76" y="162.6">out</text>
<text x="88.4" y="163.4">21</text>
<text x="96.7" y="165.3">20</text>
<text x="146.9" y="167.4">5</text>
<text x="180.6" y="167.4">12</text>
<text x="207.9" y="166.3">19</text>
<text x="219.4" y="166.7">35</text>
<text x="12.6" y="169.3" transform="rotate(-90 12.6 169.3)">Перв. примен.</text>
<text x="76" y="173.2">value2</text>
<text x="88.4" y="169">22</text>
<text x="96.7" y="170.7">21</text>
<text x="146.9" y="172.9">6</text>
<text x="180.6" y="172.4">13</text>
<text x="207.8" y="171.7">20</text>
<text x="219.4" y="172.5">36</text>
<text x="76" y="178.5">value3</text>
<text x="88.4" y="174">23</text>
<text x="88.4" y="179.3">24</text>
<text x="96.7" y="176">22</text>
<text x="207.8" y="177.5">21</text>
<text x="219.3" y="177.8">37</text>
<text x="76" y="183.8">value4</text>
<text x="88.4" y="184.6">25</text>
<text x="96.7" y="181.3">23</text>
<text x="207.8" y="183.2">22</text>
<text x="219.3" y="183.6">39</text>
<text x="76.1" y="189.1">value5</text>
<text x="88.4" y="189.9">26</text>
<text x="96.7" y="186.6">24</text>
<text x="207.8" y="189">23</text>
<text x="219.3" y="189.3">40</text>
<text x="207.8" y="194.7">24</text>
<text x="219.3" y="195.1">41</text>
<text x="89.3" y="203.4">0V</text>
<text x="207.8" y="200.5">25</text>
<text x="219.3" y="200.9">43</text>
<text x="81.3" y="207.1">X2</text>
<text x="93.4" y="209.5">R3</text>
<text x="207.8" y="206.2">26</text>
<text x="219.3" y="206.6">18</text>
<text x="96" y="214.1">26</text>
<text x="207.8" y="212">27</text>
<text x="219.3" y="212.4">16</text>
<text x="73" y="216.2">TCK</text>
<text x="73" y="221.2">0V 2</text>
<text x="82" y="216.2">1</text>
<text x="91.3" y="219.1">0V</text>
<text x="207.8" y="217.7">28</text>
<text x="219.3" y="218.1">17</text>
<text x="12.6" y="226.4" transform="rotate(-90 12.6 226.4)">Справ. №</text>
<text x="73" y="226.2">TDO 3</text>
<text x="95.5" y="223.5">27</text>
<text x="207.8" y="223.5">29</text>
<text x="219.3" y="223.9">19</text>
<text x="73" y="231.2">Vcc 4</text>
<text x="90.3" y="229.1">Vcc</text>
<text x="95.9" y="233.7">28</text>
<text x="73" y="236.2">TMS 5</text>
<text x="93.4" y="239.7">R4</text>
<text x="73" y="241.2">nC</text>
<text x="81" y="241.2">6</text>
<text x="93" y="244.4">Vcc</text>
<text x="73" y="246.2">nC</text>
<text x="73" y="251.2">nC</text>
<text x="81" y="246.2">7</text>
<text x="81" y="251.2">8</text>
<text x="93.4" y="250.2">R5</text>
<text x="73" y="256.2">TDI 9</text>
<text x="95.8" y="253.5">29</text>
<text x="73" y="260.7">0V 1</text>
<text x="82.4" y="260.7">0</text>
<text x="91.3" y="259.1">0V</text>
<text x="12.6" y="299.1" transform="rotate(-90 12.6 299.1)">Подп. и дата</text>
<text x="157.2" y="297.1">Микросхема</text>
<text x="186.2" y="297.1">D1</text>
<text x="197.8" y="297.1">D2</text>
<text x="231.5" y="297.1">D3</text>
<text x="264.8" y="297.1">D4</text>
<text x="207.1" y="304.6">9,25,28,49,50,52,54,55,65,79,78,111,</text>
<text x="163.8" y="309.6">GND</text>
<text x="186.9" y="309.6">2</text>
<text x="199.3" y="309.6">1</text>
<text x="210.1" y="309.6">85,92,204,196,184,177,174,119,</text>
<text x="265.9" y="309.6">7</text>
<text x="207.1" y="314.6">167,159,158,156,154,153,140,126,127</text>
<text x="164.9" y="322.1">5V</text>
<text x="187" y="322.1">-</text>
<text x="199" y="322.1">3</text>
<text x="265.2" y="322.1">14</text>
<text x="12.6" y="328.2" transform="rotate(-90 12.6 328.2)">Инв. № дубл.</text>
<text x="27.6" y="326.6">Конденсаторы C5, C6 установить между контактами 1, 2 разъёма x1</text>
<text x="27.6" y="331.6">Конденсаторы C1, C2, C3, C4 установить между цепями GND и 3.3V</text>
<text x="163.7" y="333.6">3.3V</text>
<text x="187.3" y="333.6">1</text>
<text x="199" y="333.6">-</text>
<text x="212.5" y="331.1">7,29,42,62,71,83,91,98,202,</text>
<text x="266" y="333.6">-</text>
<text x="27.6" y="336.6">Конденсаторы C7, C8, C9, C10 установить между цепями GND и 1.2V</text>
<text x="27.6" y="341.6">Конденсатор C11 установить между конт. 1 и 4 устройства D4</text>
<text x="208.7" y="336.1">194,183,172,166,125,136,148,109</text>
<text x="27.6" y="346.6">Конденсатор C12 установить между конт. 2 и 3 устройства D4</text>
<text x="163.8" y="346.1">1.2V</text>
<text x="187" y="346.1">-</text>
<text x="199" y="346.1">-</text>
<text x="212.2" y="346.1">51,53,66,79,190,178,157,155</text>
<text x="266" y="346.1">-</text>
<text x="12.6" y="353.9" transform="rotate(-90 12.6 353.9)">Взам. инв. №</text>
<text x="246.3" y="379.6">Лит.</text>
<text x="260.4" y="379.6">Масса</text>
<text x="275.3" y="379.6">Масштаб</text>
<text x="12.6" y="384.1" transform="rotate(-90 12.6 384.1)">Подп. и дата</text>
<text x="108" y="389.6">Разраб.</text>
<text x="125" y="389.6">Иванов А.Н.</text>
<text x="128.6" y="384.6">№ докум.</text>
<text x="150.9" y="384.6">Подп.</text>
<text x="182.7" y="387.8">с переменным числом каналов</text>
<text x="108" y="394.6">Пров.</text>
<text x="108" y="399.6">Т.контр.</text>
<text x="244.1" y="399.6">Лист</text>
<text x="265.3" y="399.6">Листов</text>
<text x="285.5" y="399.6">1</text>
<text x="12.6" y="413.2" transform="rotate(-90 12.6 413.2)">Инв. № подл.</text>
<text x="108" y="409.6">Н.контр.</text>
<text x="7.5" y="415.5" transform="rotate(-90 7.5 415.5)">КОМПАС-3Dv21 Учебнаяверсия©2022ООО&quot;АСКОН-Системыпроектирования&quot;, Россия. Всеправазащищены.</text>
<text x="8.5" y="419.8">Недлякоммерческогоиспользования</text>
<text x="108" y="414.6">Утв.</text>
<text x="183" y="419.6">Копировал</text>
<text x="253" y="419.6">Формат</text>
<text x="273" y="419.6">A3</text>
</g>
<g font-size="5.3">
<text x="108.1" y="384.6">Изм.</text>
<text x="115.1" y="384.6">Лист</text>
<text x="163.1" y="384.6">Дата</text>
<text x="125" y="394.6">Бондаренко П. Н.</text>
</g>
<text font-size="4.6" x="232.7" y="321.9">-</text>
</svg>
